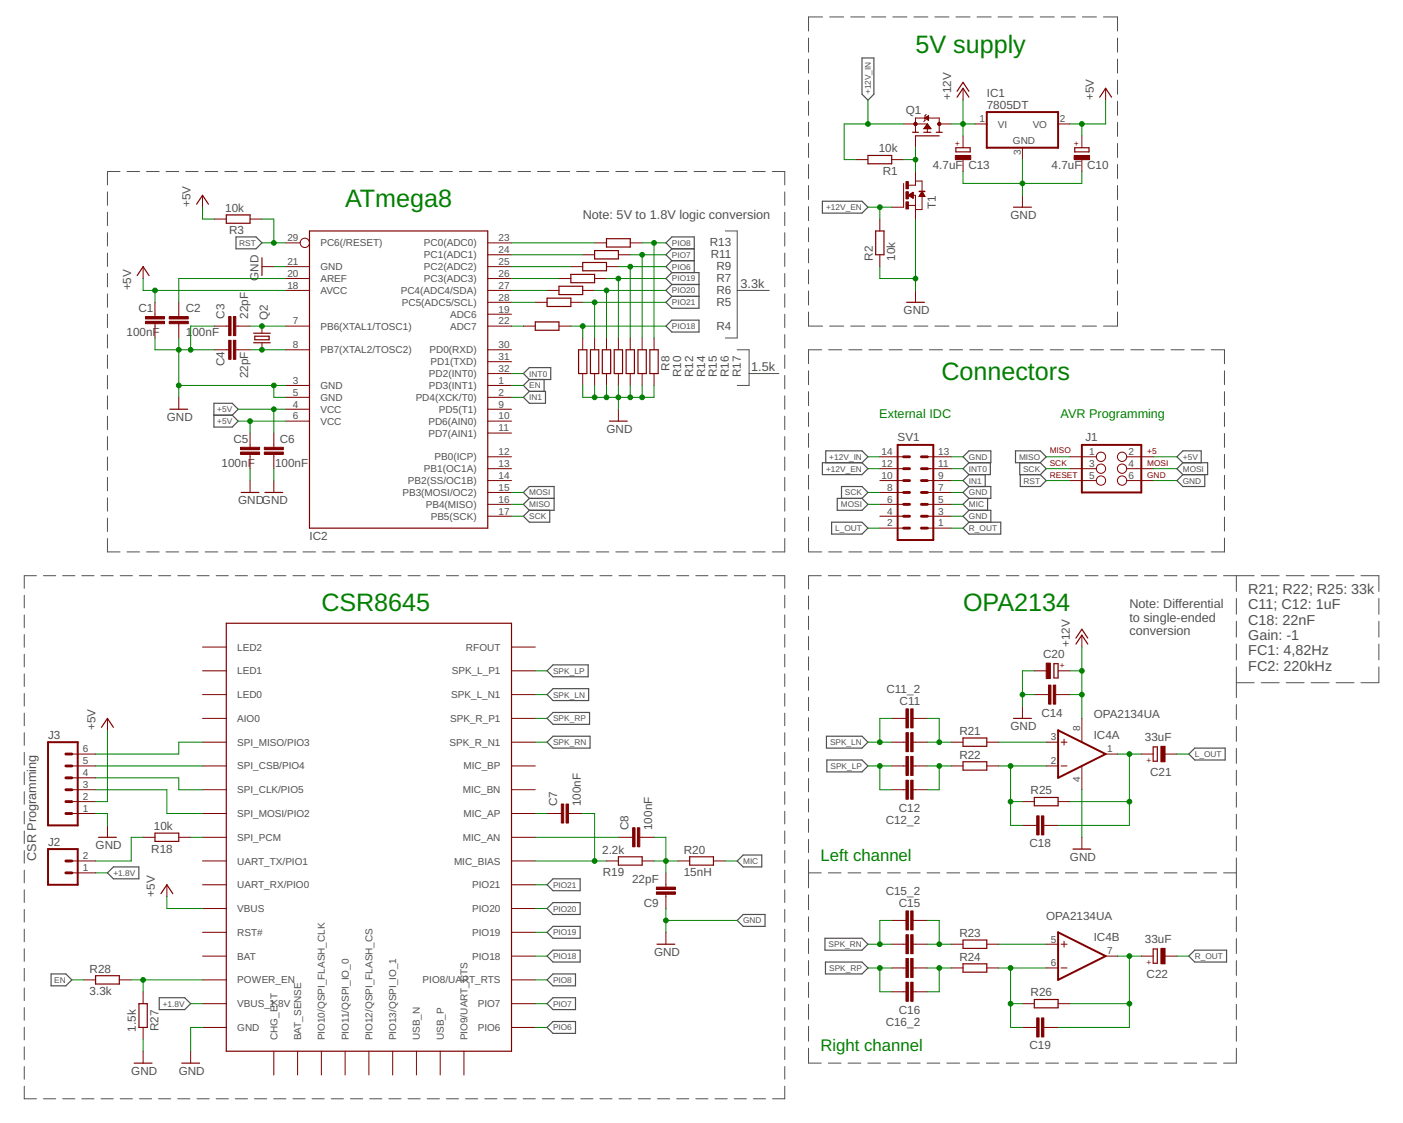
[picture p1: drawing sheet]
<svg xmlns="http://www.w3.org/2000/svg" width="300mm" height="240mm" viewBox="0 0 300 240" stroke-linecap="round" stroke-linejoin="round" font-family="sans-serif">
<g fill="none" stroke="#505050" stroke-width=".21">
<path d="M172.8 8.1v3M172.8 12.6v3M172.8 17.1v3M175.8 3.6h-3v3M177.3 3.6h3M181.8 3.6h3M186.3 3.6h3M190.8 3.6h3M195.3 3.6h3M199.8 3.6h3M204.3 3.6h3M208.8 3.6h3"/>
<path d="M213.3 3.6h3M217.8 3.6h3M222.3 3.6h3M226.8 3.6h3M231.3 3.6h3M235.8 3.6h3v3M238.8 8.1v3M238.8 12.6v3M238.8 17.1v3M25.7 36.6h-2.7v2.9M27.2 36.6h2.6M31.3 36.6h2.7"/>
<path d="M35.5 36.6h2.7M39.7 36.6h2.7M43.9 36.6h2.6M48 36.6h2.7M52.2 36.6h2.7M56.4 36.6h2.7M60.6 36.6h2.6M64.7 36.6h2.7M68.9 36.6h2.7M73.1 36.6h2.7M77.3 36.6h2.7M81.5 36.6h2.7"/>
<path d="M85.6 36.6h2.7M89.8 36.6h2.7M94 36.6h2.7M98.2 36.6h2.7M102.4 36.6h2.7M106.6 36.6h2.6M110.7 36.6h2.7M114.9 36.6h2.7M119.1 36.6h2.7M123.3 36.6h2.6M127.4 36.6h2.7M131.6 36.6h2.7"/>
<path d="M135.8 36.6h2.7M140 36.6h2.7M144.1 36.6h2.7M148.3 36.6h2.7M152.5 36.6h2.7M156.7 36.6h2.7M160.9 36.6h2.7M165.1 36.6h2.6v2.9M172.8 21.6v3M172.8 26.1v3M172.8 30.6v3M172.8 35.1v3"/>
<path d="M172.8 39.6v3M238.8 21.6v3M238.8 26.1v3M238.8 30.6v3M238.8 35.1v3M238.8 39.6v3M23 41v2.9M23 45.3v2.9M23 49.7v2.9M23 54.1v2.8M23 58.4v2.9M155 49.3h2.6v22.9h-2.6"/>
<path d="M167.7 41v2.9M167.7 45.3v2.9M167.7 49.7v2.9M167.7 54.1v2.8M167.7 58.4v2.9M172.8 44.1v3M172.8 48.6v3M172.8 53.1v3.1M172.8 57.6v3M238.8 44.1v3M238.8 48.6v3M238.8 53.1v3.1"/>
<path d="M238.8 57.6v3M23 62.8v2.8M23 67.1v2.9M23 71.5v2.8M23 75.8v2.9M157.6 62h6.8M157.6 74.7h2.5v7.6h-2.5M160.1 79.8h6.4M167.7 62.8v2.8M167.7 67.1v2.9M167.7 71.5v2.8M167.7 75.8v2.9"/>
<path d="M172.8 66.7v3h3M172.8 62.1v3.1M172.8 79.2v3M175.6 74.7h-2.8v3M177.1 74.7h2.8M177.3 69.7h3M181.4 74.7h2.8M181.8 69.7h3M185.7 74.7h2.8M186.3 69.7h3M190 74.7h2.8M190.8 69.7h3"/>
<path d="M194.3 74.7h2.8M195.3 69.7h3M198.6 74.7h2.8M199.8 69.7h3M202.9 74.7h2.8M204.3 69.7h3M207.2 74.7h2.8M208.8 69.7h3M211.5 74.7h2.9M213.3 69.7h3M215.9 74.7h2.8M217.8 69.7h3"/>
<path d="M220.2 74.7h2.7M222.3 69.7h3M224.5 74.7h2.8M226.8 69.7h3M228.8 74.7h2.8M231.3 69.7h3M233.1 74.7h2.8M237.4 74.7h2.8M238.8 62.1v3.1M238.8 66.7v3h-3M241.7 74.7h2.8M246 74.7h2.8"/>
<path d="M250.3 74.7h2.8M254.6 74.7h2.8M258.9 74.7h2.8v3M261.7 79.2v3M23 80.2v2.9M23 84.6v2.8M23 88.9v2.9M23 93.3v2.8M23 97.6v2.9M167.7 80.2v2.9M167.7 84.6v2.8M167.7 88.9v2.9"/>
<path d="M167.7 93.3v2.8M167.7 97.6v2.9M172.8 83.7v2.9M172.8 88.1v3M172.8 92.6v3M172.8 97.1v2.9M261.7 83.7v2.9M261.7 88.1v3M261.7 92.6v3M261.7 97.1v2.9M23 115v2.9h2.7M23 102v2.8"/>
<path d="M23 106.3v2.9M23 110.7v2.8M27.2 117.9h2.6M31.3 117.9h2.7M35.5 117.9h2.7M39.7 117.9h2.7M43.9 117.9h2.6M48 117.9h2.7M52.2 117.9h2.7M56.4 117.9h2.7M60.6 117.9h2.6M64.7 117.9h2.7"/>
<path d="M68.9 117.9h2.7M73.1 117.9h2.7M77.3 117.9h2.7M81.5 117.9h2.7M85.6 117.9h2.7M89.8 117.9h2.7M94 117.9h2.7M98.2 117.9h2.7M102.4 117.9h2.7M106.6 117.9h2.6M110.7 117.9h2.7M114.9 117.9h2.7"/>
<path d="M119.1 117.9h2.7M123.3 117.9h2.6M127.4 117.9h2.7M131.6 117.9h2.7M135.8 117.9h2.7M140 117.9h2.7M144.1 117.9h2.7M148.3 117.9h2.7M152.5 117.9h2.7M156.7 117.9h2.7M160.9 117.9h2.7M167.7 102v2.8"/>
<path d="M167.7 106.3v2.9M167.7 110.7v2.8M167.7 115v2.9h-2.6M172.8 101.5v3M172.8 106v3M172.8 110.5v2.9M172.8 114.9v3h2.8M177.1 117.9h2.8M181.4 117.9h2.8M185.7 117.9h2.8M190 117.9h2.8M194.3 117.9h2.8"/>
<path d="M198.6 117.9h2.8M202.9 117.9h2.8M207.2 117.9h2.8M211.5 117.9h2.9M215.9 117.9h2.8M220.2 117.9h2.7M224.5 117.9h2.8M228.8 117.9h2.8M233.1 117.9h2.8M237.4 117.9h2.8M241.7 117.9h2.8M246 117.9h2.8"/>
<path d="M250.3 117.9h2.8M254.6 117.9h2.8M261.7 114.9v3h-2.8M261.7 101.5v3M261.7 106v3M261.7 110.5v2.9M5.2 127.2v2.7M5.2 131.4v2.7M5.2 135.6v2.7M5.2 139.8v2.7M7.8 123h-2.6v2.7M9.3 123h2.6"/>
<path d="M13.4 123h2.6M17.5 123h2.6M21.6 123h2.6M25.7 123h2.6M29.8 123h2.6M33.9 123h2.6M38 123h2.6M42.1 123h2.6M46.2 123h2.6M50.3 123h2.6M54.4 123h2.6M58.5 123h2.6"/>
<path d="M62.6 123h2.6M66.7 123h2.6M70.8 123h2.6M74.9 123h2.6M79 123h2.6M83.1 123h2.6M87.2 123h2.6M91.3 123h2.6M95.4 123h2.6M99.5 123h2.6M103.6 123h2.6M107.7 123h2.6"/>
<path d="M111.8 123h2.6M115.9 123h2.6M120 123h2.6M124.1 123h2.6M128.2 123h2.6M132.3 123h2.6M136.4 123h2.6M140.5 123h2.6M144.6 123h2.6M148.7 123h2.6M152.8 123h2.6M156.9 123h2.6"/>
<path d="M161 123h2.6M165.1 123h2.6v2.7M167.7 127.2v2.7M167.7 131.4v2.7M167.7 135.6v2.7M167.7 139.8v2.7M172.8 127.3v2.9M172.8 131.6v2.9M172.8 136v2.8M175.5 123h-2.7v2.8M177 123h2.7M181.3 123h2.7"/>
<path d="M185.5 123h2.7M189.7 123h2.7M193.9 123h2.8M198.1 123h2.8M202.4 123h2.7M206.6 123h2.7M210.8 123h2.8M215.1 123h2.7M219.3 123h2.7M223.5 123h2.7M227.7 123h2.7M231.9 123h2.8"/>
<path d="M236.2 123h2.7M240.4 123h2.7M244.6 123h2.7M248.8 123h2.8M253.1 123h2.7M257.3 123h2.7M261.5 123h6.6M264.2 123v3.3M264.2 127.8v3.4M264.2 132.7v3.4M264.2 137.6v3.4M269.6 123h3.8"/>
<path d="M274.9 123h3.8M280.2 123h3.9M285.6 123h3.8M290.9 123h3.8v3.3M294.7 127.8v3.4M294.7 132.7v3.4M294.7 137.6v3.4M5.2 144v2.6M5.2 148.1v2.7M5.2 152.3v2.7M5.2 156.5v2.7M167.7 144v2.6"/>
<path d="M167.7 148.1v2.7M167.7 152.3v2.7M167.7 156.5v2.7M172.8 140.3v2.9M172.8 144.6v2.9M172.8 149v2.8M172.8 153.3v2.8M172.8 157.6v2.9M264.2 142.5v6.5M264.2 150.5v3.2M264.2 155.2v3.2M264.2 159.9v3.2"/>
<path d="M264.2 145.8h3.9M269.6 145.8h3.8M274.9 145.8h3.8M280.2 145.8h3.9M285.6 145.8h3.8M294.7 142.5v3.3h-3.8M5.2 160.7v2.7M5.2 164.9v2.7M5.2 169.1v2.7M5.2 173.3v2.7M5.2 177.5v2.7M167.7 160.7v2.7"/>
<path d="M167.7 164.9v2.7M167.7 169.1v2.7M167.7 173.3v2.7M167.7 177.5v2.7M172.8 162v2.8M172.8 166.3v2.8M172.8 170.6v2.9M172.8 175v2.8M172.8 179.3v2.8M264.2 164.5v3.2M264.2 169.2v3.2M264.2 173.9v3.2"/>
<path d="M264.2 178.6v3.2M5.2 181.7v2.7M5.2 185.9v2.7M5.2 190.1v2.7M5.2 194.3v2.7M5.2 198.5v2.7M167.7 181.7v2.7M167.7 185.9v2.7M167.7 190.1v2.7M167.7 194.3v2.7M167.7 198.5v2.7M172.8 183.6v6.1"/>
<path d="M172.8 191.2v3.1M172.8 195.8v3.2M172.8 186.5h2.7M177 186.5h2.7M181.3 186.5h2.7M185.5 186.5h2.7M189.7 186.5h2.7M193.9 186.5h2.8M198.1 186.5h2.8M202.4 186.5h2.7M206.6 186.5h2.7M210.8 186.5h2.8"/>
<path d="M215.1 186.5h2.7M219.3 186.5h2.7M223.5 186.5h2.7M227.7 186.5h2.7M231.9 186.5h2.8M236.2 186.5h2.7M240.4 186.5h2.7M244.6 186.5h2.7M248.8 186.5h2.8M253.1 186.5h2.7M257.3 186.5h2.7M261.5 186.5h2.7"/>
<path d="M264.2 183.3v6.4M264.2 191.2v3.1M264.2 195.8v3.2M5.2 202.7v2.7M5.2 206.9v2.6M5.2 211.1v2.6M5.2 215.2v2.7M5.2 219.4v2.7M167.7 202.7v2.7M167.7 206.9v2.6M167.7 211.1v2.6M167.7 215.2v2.7"/>
<path d="M167.7 219.4v2.7M172.8 200.5v3.2M172.8 205.2v3.2M172.8 209.9v3.2M172.8 214.5v3.2M172.8 219.2v3.2M264.2 200.5v3.2M264.2 205.2v3.2M264.2 209.9v3.2M264.2 214.5v3.2M264.2 219.2v3.2M5.2 232v2.7h2.6"/>
<path d="M5.2 223.6v2.7M5.2 227.8v2.7M9.3 234.7h2.6M13.4 234.7h2.6M17.5 234.7h2.6M21.6 234.7h2.6M25.7 234.7h2.6M29.8 234.7h2.6M33.9 234.7h2.6M38 234.7h2.6M42.1 234.7h2.6M46.2 234.7h2.6"/>
<path d="M50.3 234.7h2.6M54.4 234.7h2.6M58.5 234.7h2.6M62.6 234.7h2.6M66.7 234.7h2.6M70.8 234.7h2.6M74.9 234.7h2.6M79 234.7h2.6M83.1 234.7h2.6M87.2 234.7h2.6M91.3 234.7h2.6M95.4 234.7h2.6"/>
<path d="M99.5 234.7h2.6M103.6 234.7h2.6M107.7 234.7h2.6M111.8 234.7h2.6M115.9 234.7h2.6M120 234.7h2.6M124.1 234.7h2.6M128.2 234.7h2.6M132.3 234.7h2.6M136.4 234.7h2.6M140.5 234.7h2.6M144.6 234.7h2.6"/>
<path d="M148.7 234.7h2.6M152.8 234.7h2.6M156.9 234.7h2.6M161 234.7h2.6M167.7 223.6v2.7M167.7 227.8v2.7M167.7 232v2.7h-2.6M172.8 223.9v3.2h2.7M177 227.1h2.7M181.3 227.1h2.7M185.5 227.1h2.7M189.7 227.1h2.7"/>
<path d="M193.9 227.1h2.8M198.1 227.1h2.8M202.4 227.1h2.7M206.6 227.1h2.7M210.8 227.1h2.8M215.1 227.1h2.7M219.3 227.1h2.7M223.5 227.1h2.7M227.7 227.1h2.7M231.9 227.1h2.8M236.2 227.1h2.7M240.4 227.1h2.7"/>
<path d="M244.6 227.1h2.7M248.8 227.1h2.8M253.1 227.1h2.7M257.3 227.1h2.7M264.2 223.9v3.2h-2.7"/>
</g>
<g fill="none" stroke="#505050" stroke-width=".25">
<path d="M184.2 12.4h2.6v7.7l-1.3 1.3-1.3-1.3zM50.4 50.6h4.3l1.3 1.3-1.3 1.2h-4.3zM143.6 53.1h4.8M143.6 53.1l-1.3-1.2 1.3-1.3h4.8v7.6M143.6 58.2h5.8v7.6h-5.8l-1.3-1.2 1.3-1.3M143.6 58.2l-1.3 1.3 1.3 1.3M143.6 53.1l-1.3 1.3 1.3 1.3M143.6 55.7h4.8M143.6 55.7l-1.3 1.3 1.3 1.2M175.8 43h8.4l1.3 1.3-1.3 1.2h-8.4zM111.9 79.8l1.2-1.3h4.6v2.6h-4.6zM142.3 69.7l1.3-1.3h5.8v2.5h-5.8z"/>
<path d="M143.6 63.3h5.8M143.6 60.8l-1.3 1.2 1.3 1.3M143.6 60.8h5.8M45.7 86.1h3.9l1.3 1.3-1.3 1.3 1.3 1.3-1.3 1.2h-3.9zM45.7 88.7h3.9M111.9 84.9l1.2-1.3h3.5v2.5h-3.5zM113.1 81.1l-1.2 1.2 1.2 1.3M116.3 81.1v2.5M175.8 98.8h8.4l1.3 1.3-1.3 1.3h-8.4zM176.5 98.8v-2.5h7.7l1.3 1.3-1.3 1.2M205.8 97.6l1.3-1.3h4.7v2.5h-4.7zM207.1 98.8l-1.3 1.3 1.3 1.3"/>
<path d="M211.7 98.8v2.6h-4.6M217 96.3h5.3l1.3 1.3-1.3 1.2h-5.3zM218 98.8v2.6h4.3M222.3 98.8l1.3 1.3-1.3 1.3M252.8 98.8h5.3v2.6h-5.3M252.8 98.8l-1.3-1.2 1.3-1.3h3.9v2.5M252.8 98.8l-1.3 1.3 1.3 1.3M113.1 106.5l-1.2-1.3 1.2-1.3h5.3v5.1h-5.3M113.1 106.5h5.3M113.1 109l-1.2 1.3 1.2 1.2h4.4v-2.5M113.1 106.5l-1.2 1.2 1.2 1.3M177.7 111.5h6.5l1.3 1.3-1.3 1.3h-6.5z"/>
<path d="M178.9 106.5h5.3l1.3 1.2-1.3 1.3h-5.3zM179.9 106.5v-2.6h4.3l1.3 1.3-1.3 1.3M207.1 103.9h4.7v2.6h-4.7M207.1 109h4.7v2.5M207.1 103.9l-1.3 1.3 1.3 1.3M207.1 109l-1.3 1.3 1.3 1.2M207.1 111.5h6.8v2.6h-6.8l-1.3-1.3zM207.1 106.5l-1.3 1.2 1.3 1.3M207.1 101.4l-1.3 1.3 1.3 1.2M210.6 101.4v2.5M211.1 106.5v2.5M218.1 101.4v2.5h4.2l1.3-1.2-1.3-1.3"/>
<path d="M252.8 101.4l-1.3 1.3 1.3 1.2h4.7v-2.5M116.9 143.3l1.3-1.3h7.5v2.6h-7.5zM116.9 148.4l1.3-1.3h7.6v2.5h-7.6zM116.9 158.5l1.3-1.2h7.9v2.5h-7.9zM116.9 153.5l1.3-1.3h7.8v2.5h-7.8zM176.6 157.3h7.6l1.3 1.2-1.3 1.3h-7.6zM176.7 162.3h7.5l1.3 1.3-1.3 1.3h-7.5zM254.1 161.1l1.3-1.3h6.5v2.5h-6.5zM23 186.5l1.2-1.3h5.5v2.5h-5.5zM116.9 194.1l1.3-1.3h5.8v2.5h-5.8zM118.2 197.9h5.8v2.5h-5.8l-1.3-1.2zM118.2 187.7h5.8v2.6h-5.8l-1.3-1.3z"/>
<path d="M157.6 196.6l1.2-1.3h4.7v2.6h-4.7zM157.6 183.9l1.2-1.3h4v2.6h-4zM10.9 208h3.2l1.2 1.3-1.2 1.3h-3.2zM34 213.1h5.5l1.2 1.3-1.2 1.3h-5.5zM116.9 204.2l1.3-1.2h5.8v2.5h-5.8zM116.9 214.4l1.3-1.3h4.8v2.6h-4.8zM116.9 219.5l1.3-1.3h4.8v2.5h-4.8zM118.2 208h4.8v2.6h-4.8l-1.3-1.3zM176.3 200.4h7.9l1.3 1.3-1.3 1.3h-7.9zM176.4 205.5h7.8l1.3 1.3-1.3 1.2h-7.8zM254.1 204.2l1.3-1.2h6.7v2.5h-6.7z"/>
</g>
<g fill="none" stroke="#800000" stroke-width=".25">
<path d="M204.6 19.5l1.2-1.9 1.3 1.9M185.5 33.2h5.1v1.8h-5.1zM195 28.3h1.3M195.7 29h5M197.4 28.3h1.6M200.1 28.3h1.3M204.3 31.6h3v.8h-3zM204.6 20.8l1.2-1.9 1.3 1.9M229.7 31.6h3v.8h-3zM235 20.8l1.3-1.9 1.3 1.9M29.3 58.9l1.3-1.9 1.3 1.9M42 43.6l1.3-1.9 1.3 1.9"/>
<path d="M48.4 45.9h5v1.8h-5zM56 55.1v3.8M66.1 49.3h38.1v63.5h-38.1zM122 58.6h5.1v1.8h-5.1zM124.5 56.1h5.1v1.7h-5.1zM127.1 53.5h5.1v1.8h-5.1zM129.6 51h5.1v1.8h-5.1zM187.2 49.3h1.7v5.1h-1.7zM216.6 44.3h3.8M54.2 71.2h3.6M54.2 73.2h3.6M54.5 71.8h3v.8h-3z"/>
<path d="M114.4 68.8h5.1v1.7h-5.1zM116.9 63.7h5.1v1.8h-5.1zM119.5 61.2h5v1.7h-5zM123.7 74.7h1.7v5.1h-1.7zM126.2 74.7h1.8v5.1h-1.8zM128.7 74.7h1.8v5.1h-1.8zM131.3 74.7h1.8v5.1h-1.8zM133.8 74.7h1.8v5.1h-1.8zM136.4 74.7h1.7v5.1h-1.7zM138.9 74.7h1.8v5.1h-1.8zM193.8 64.6h3.8M36.3 87.4h3.8"/>
<path d="M130.3 90h3.8M51.5 105.2h3.9M56.6 105.2h3.8M48.4 133.1h60.9v91.5h-60.9zM230 137.6l1.2-1.9 1.3 1.9M230 136.3l1.2-1.9 1.3 1.9M21.7 155.4l1.3-1.9 1.2 1.9M205.8 157.6h5.1v1.8h-5.1zM216.6 153.5h3.8M225.3 141.8h.8v3h-.8zM246.5 159.6h.9v3h-.9zM21.1 178.9h3.8"/>
<path d="M33.1 178h5.1v1.7h-5.1zM205.8 162.7h5.1v1.8h-5.1zM221.1 170.3h5v1.8h-5zM34.4 190.9l1.3-1.9 1.2 1.9M132.2 183h5v1.8h-5zM147.4 183h5.1v1.8h-5.1zM229.3 181.4h3.8M20.4 208.4h5.1v1.8h-5.1zM29.7 214.4h1.8v5.1h-1.8zM140.4 201.7h3.8M205.8 200.8h5.1v1.8h-5.1zM205.8 205.9h5.1v1.8h-5.1z"/>
<path d="M221.1 213.5h5v1.8h-5zM246.5 202.7h.9v3.1h-.9zM28.7 227.1h3.8M38.8 227.1h3.9"/>
</g>
<g fill="none" stroke="#800000" stroke-width=".21">
<path d="M205.8 18.9v2.5M236.3 18.9v2.5M183 34.1h2.5M190.6 34.1h2.5M193.1 26.5h5.1M193.1 39.2v5.1h-2.5M195.7 28.3v-3.1h5v3.1M195.7 29v2.6M195.7 36.6v3h-1.6M195.7 38.7h1.4v2.3M197.4 27.5h1.5M197.5 27.4h1.4"/>
<path d="M197.6 27.2h1.2M197.7 25.2h.8M197.7 27.1h1M197.8 27h.8M197.8 25.3h.7M197.9 25.1h.6M197.9 26.9h.6M198 24.4l-.3 .3v1l-.3 .3M198 26.8h.4M198 25.4h.5M198.1 25h.4M198.1 26.6h.2"/>
<path d="M198.2 26.5v1.8M198.2 25.5h.3M198.2 26.5l.8 1h-1.6zM198.3 24.8h.2M198.4 25.7h.1M198.5 24.7l-.8 .5 .8 .5M198.5 24.7v1M198.5 24.7h.1M200.7 26.5h2.6M205.8 29v2.6M205.8 34.1v2.5M208.4 26.5h2.5"/>
<path d="M218.5 31.6v2.5M226.1 26.5h2.6M231.2 29v2.6M231.2 34.1v2.5M30.6 57v2.5M43.3 41.7v2.6M45.8 46.8h2.6M53.4 46.8h2.6M56 57h2.5M61.1 57h5M61.1 59.5h5M61.1 51.9h3.1"/>
<path d="M104.2 57h5.1M104.2 59.5h5.1M104.2 54.4h5.1M104.2 51.9h5.1M119.5 59.5h2.5M122 57h2.5M124.5 54.4h2.6M127.1 59.5h2.5M127.1 51.9h2.5M129.6 57h2.6M132.2 54.4h2.5M134.7 51.9h2.5"/>
<path d="M188 46.8v2.5M188 54.4v2.6M194.1 43.9h1.6M194.1 41.7l1.1-.6v1.3zM194.2 41.7h1.5v5.1M194.2 41.7h1M194.3 41.8h.9M194.3 41.6h.9M194.4 41.9h.8M194.4 41.5h.8M194.5 42h.7M194.5 41.5h.7"/>
<path d="M194.6 42h.6M194.6 41.4h.6M194.7 42.1h.5M194.8 41.3h.4M194.9 42.2h.3M194.9 41.3h.3M195 42.2h.2M195 41.2h.2M195.1 42.3h.1M195.1 41.1h.1M196.4 42h1.3M196.5 41.9h1.1"/>
<path d="M196.5 41.8h1.1M196.6 41.7h.9M196.7 41.6h.8M196.7 41.5h.7M196.8 41.4h.5M196.8 41.3h.5M196.9 41.3h.4M196.9 41.2h.3M197 41.1h.2M197 41h.1M197.1 42v2.8h-1.4M197.1 41l.6 1h-1.3z"/>
<path d="M218.5 41.7v2.6M33.1 64.6v3M33.1 69.2v3M38.2 64.6v3M38.2 69.2v3M45.8 74.7h3.1M45.8 69.7h3.1M50.4 74.7h3M50.4 69.7h3M56 69.7v1.5M56 73.2v1.5M61.1 74.7h5"/>
<path d="M61.1 69.7h5M61.1 62h5M104.2 74.7h5.1M104.2 69.7h5.1M104.2 62h5.1M104.2 79.8h5.1M104.2 77.3h5.1M104.2 67.1h5.1M104.2 64.6h5.1M111.9 69.7h2.5M114.4 64.6h2.5M116.9 62h2.6"/>
<path d="M119.5 69.7h2.5M122 64.6h2.5M124.5 62h2.6M124.5 72.2v2.5M124.5 79.8v2.5M127.1 72.2v2.5M127.1 79.8v2.5M129.6 72.2v2.5M129.6 79.8v2.5M132.2 72.2v2.5M132.2 79.8v2.5M134.7 72.2v2.5"/>
<path d="M134.7 79.8v2.5M137.2 72.2v2.5M137.2 79.8v2.5M139.8 72.2v2.5M139.8 79.8v2.5M195.7 62v2.6M38.2 84.9v2.5M53.4 92.5v3M53.4 97.1v3M58.5 92.5v3M58.5 97.1v3M61.1 82.3h5"/>
<path d="M61.1 84.9h5M61.1 87.4h5M61.1 90h5M104.2 82.3h5.1M104.2 84.9h5.1M104.2 87.4h5.1M104.2 90h5.1M104.2 97.6h5.1M104.2 92.5h5.1M132.2 87.4v2.6M188 97.6h5.1M198.2 97.6h5.1"/>
<path d="M228.7 97.6h5.6M240.8 97.6h5.7M53.4 102.7v2.5M58.5 102.7v2.5M104.2 110.3h5.1M104.2 107.7h5.1M104.2 105.2h5.1M104.2 102.7h5.1M104.2 100.1h5.1M188 110.3h5.1M188 107.7h5.1M188 105.2h5.1"/>
<path d="M188 102.7h5.1M188 100.1h5.1M188 112.8h5.1M198.2 110.3h5.1M198.2 107.7h5.1M198.2 105.2h5.1M198.2 102.7h5.1M198.2 100.1h5.1M198.2 112.8h5.1M228.7 102.7h5.6M228.7 100.1h5.6M240.8 102.7h5.7"/>
<path d="M240.8 100.1h5.7M43.3 138.2h5.1M109.3 138.2h5.1M231.2 135.7v2.5M23 153.5v2.5M43.3 143.3h5.1M43.3 148.4h5.1M43.3 153.5h5.1M43.3 158.5h5.1M109.3 143.3h5.1M109.3 148.4h5.1M109.3 153.5h5.1"/>
<path d="M109.3 158.5h5.1M190.6 153.5h3M190.6 158.5h3M195.2 153.5h3M195.2 158.5h3M203.3 158.5h2.5M210.9 158.5h2.5M218.5 150.9v2.6M221.1 143.3h2.5M221.1 148.4h3M223.6 158.5h2.5M225.6 148.4h3.1"/>
<path d="M226.1 143.3h2.6M226.8 158.5h1.2M227.4 157.9v1.3M231.2 153.5v5M15.3 163.6h5.1M15.3 168.7h5.1M15.3 173.8h5.1M15.3 171.2h5.1M15.3 166.2h5.1M15.3 161.1h5.1M23 176.3v2.6M30.6 178.9h2.5"/>
<path d="M38.2 178.9h2.5M43.3 163.6h5.1M43.3 168.7h5.1M43.3 173.8h5.1M43.3 178.9h5.1M109.3 163.6h5.1M109.3 168.7h5.1M109.3 173.8h5.1M109.3 178.9h5.1M116.9 173.8h3.1M121.5 173.8h3M132.2 178.9h3"/>
<path d="M136.7 178.9h3.1M190.6 163.6h3M190.6 168.7h3M195.2 163.6h3M195.2 168.7h3M203.3 163.6h2.5M210.9 163.6h2.5M218.5 171.2h2.6M218.5 176.3h3.1M223.1 176.3h3M223.6 163.6h2.5M226.1 171.2h2.6"/>
<path d="M226.8 163.6h1.2M231.2 163.6v5.1M231.2 178.9v2.5M236.3 161.1h2.5M243.9 161.1h2.6M249 161.1h2.5M15.3 183.9h5.1M15.3 186.5h5.1M35.7 189v2.5M43.3 183.9h5.1M43.3 189h5.1M43.3 194.1h5.1"/>
<path d="M43.3 199.2h5.1M109.3 183.9h5.1M109.3 189h5.1M109.3 194.1h5.1M109.3 199.2h5.1M129.6 183.9h2.6M137.2 183.9h2.6M142.3 186.5v3M142.3 191v3.1M142.3 199.2v2.5M144.9 183.9h2.5M152.5 183.9h2.5"/>
<path d="M190.6 196.6h3M195.2 196.6h3M17.9 209.3h2.5M25.5 209.3h2.5M30.6 211.9v2.5M30.6 219.5v2.5M43.3 204.2h5.1M43.3 209.3h5.1M43.3 214.4h5.1M43.3 219.5h5.1M109.3 204.2h5.1M109.3 209.3h5.1"/>
<path d="M109.3 214.4h5.1M109.3 219.5h5.1M190.6 201.7h3M190.6 206.8h3M190.6 211.9h3M195.2 201.7h3M195.2 206.8h3M195.2 211.9h3M203.3 201.7h2.5M203.3 206.8h2.5M210.9 201.7h2.5M210.9 206.8h2.5"/>
<path d="M218.5 214.4h2.6M218.5 219.5h3.1M223.1 219.5h3M223.6 201.7h2.5M223.6 206.8h2.5M226.1 214.4h2.6M226.8 201.7h1.2M226.8 206.8h1.2M227.4 201.1v1.2M236.3 204.2h2.5M243.9 204.2h2.6M249 204.2h2.5"/>
<path d="M30.6 224.6v2.5M40.7 224.6v2.5M58.5 224.6v5M63.6 224.6v5M68.7 224.6v5M73.8 224.6v5M78.8 224.6v5M83.9 224.6v5M89 224.6v5M94.1 224.6v5M99.2 224.6v5"/>
<circle cx="65.2" cy="51.9" r=".99"/>
<circle cx="235.3" cy="97.6" r=".99"/>
<circle cx="239.8" cy="97.6" r=".99"/>
<circle cx="235.3" cy="102.7" r=".99"/>
<circle cx="235.3" cy="100.1" r=".99"/>
<circle cx="239.8" cy="102.7" r=".99"/>
<circle cx="239.8" cy="100.1" r=".99"/>
</g>
<g fill="#800000" stroke="#800000" stroke-width=".21">
<path d="M56.5 96.6h4.1v.5h-4.1z"/>
<path d="M56.5 95.5h4.1v.6h-4.1z"/>
<path d="M51.4 96.6h4.1v.5h-4.1z"/>
<path d="M51.4 95.5h4.1v.6h-4.1z"/>
<path d="M36.2 68.6h4v.6h-4z"/>
<path d="M36.2 67.6h4v.5h-4z"/>
<path d="M31.1 68.6h4.1v.6h-4.1z"/>
<path d="M31.1 67.6h4.1v.5h-4.1z"/>
<path d="M49.9 67.6h.5v4.1h-.5z"/>
<path d="M48.9 67.6h.5v4.1h-.5z"/>
<path d="M49.9 72.7h.5v4.1h-.5z"/>
<path d="M48.9 72.7h.5v4.1h-.5z"/>
<path d="M193.6 38.8h.5v1.5h-.5z"/>
<path d="M193.6 41h.5v1.5h-.5z"/>
<path d="M193.6 43.1h.5v1.5h-.5z"/>
<path d="M196.4 40.8h1.3v.2h-1.3z"/>
<path d="M248.1 159.4h.9v3.3h-.9z"/>
<path d="M248.1 202.6h.9v3.3h-.9z"/>
<path d="M194.6 156.5h.6v4.1h-.6z"/>
<path d="M193.6 156.5h.5v4.1h-.5z"/>
<path d="M194.6 161.6h.6v4.1h-.6z"/>
<path d="M193.6 161.6h.5v4.1h-.5z"/>
<path d="M194.6 199.7h.6v4h-.6z"/>
<path d="M193.6 199.7h.5v4h-.5z"/>
<path d="M194.6 204.7h.6v4.1h-.6z"/>
<path d="M193.6 204.7h.5v4.1h-.5z"/>
<path d="M222.6 174.3h.5v4.1h-.5z"/>
<path d="M221.6 174.3h.5v4.1h-.5z"/>
<path d="M222.6 217.4h.5v4.1h-.5z"/>
<path d="M221.6 217.4h.5v4.1h-.5z"/>
<path d="M223.6 141.6h.9v3.3h-.9z"/>
<path d="M136.2 176.8h.5v4.1h-.5z"/>
<path d="M135.2 176.8h.5v4.1h-.5z"/>
<path d="M121 171.7h.5v4.1h-.5z"/>
<path d="M120 171.7h.5v4.1h-.5z"/>
<path d="M140.3 189.5h4.1v.5h-4.1z"/>
<path d="M140.3 190.5h4.1v.5h-4.1z"/>
<path d="M194.6 166.7h.6v4h-.6z"/>
<path d="M193.6 166.7h.5v4h-.5z"/>
<path d="M194.6 151.4h.6v4.1h-.6z"/>
<path d="M193.6 151.4h.5v4.1h-.5z"/>
<path d="M194.6 194.6h.6v4h-.6z"/>
<path d="M193.6 194.6h.5v4h-.5z"/>
<path d="M194.6 209.8h.6v4.1h-.6z"/>
<path d="M193.6 209.8h.5v4.1h-.5z"/>
<path d="M229.6 33.2h3.3v.9h-3.3z"/>
<path d="M204.2 33.2h3.3v.9h-3.3z"/>
<path d="M225.1 146.3h.5v4.1h-.5z"/>
<path d="M224.1 146.3h.5v4.1h-.5z"/>
</g>
<path d="M210.9 23.9h15.2v7.7h-15.2zM191.9 95h7.6v20.4h-7.6zM231.2 95h12.7v10.2h-12.7zM10.3 158.5h6.3v17.8h-6.3zM226.1 156l10.2 5.1-10.2 5.1zM10.3 181.4h6.3v7.6h-6.3zM226.1 199.2l10.2 5-10.2 5.1z" fill="none" stroke="#800000" stroke-width=".42"/>
<g fill="none" stroke="#800000" stroke-width=".61">
<path d="M193.1 97.6h1.3M196.9 97.6h1.3M193.1 102.7h1.3M193.1 105.2h1.3M193.1 107.7h1.3M193.1 110.3h1.3M193.1 112.8h1.3M193.1 100.1h1.3M196.9 102.7h1.3M196.9 105.2h1.3M196.9 107.7h1.3M196.9 110.3h1.3"/>
<path d="M196.9 112.8h1.3M196.9 100.1h1.3M14.1 168.7h1.2M14.1 171.2h1.2M14.1 173.8h1.2M14.1 163.6h1.2M14.1 166.2h1.2M14.1 161.1h1.2M14.1 183.9h1.2M14.1 186.5h1.2"/>
</g>
<g fill="#800000" stroke="#800000" stroke-width=".21">
<circle cx="195.7" cy="26.5" r=".36"/>
<circle cx="200.7" cy="26.5" r=".36"/>
</g>
<g fill="none" stroke="#008000" stroke-width=".21">
<path d="M185.5 21.4v5.1M193.1 26.5h-12.7v7.6h2.6M193.1 34.1h2.6M195.7 31.6v5M203.3 26.5h5.1M205.8 36.6v2.6h25.4v-2.6M205.8 21.4v7.6M218.5 34.1v7.6M231.2 26.5v2.5M236.3 21.4v5.1h-7.6M30.6 59.5v2.5h30.5M43.3 44.3v2.5h2.5"/>
<path d="M56 51.9h5.1M56 46.8h2.5v5.1M58.5 57h2.6M61.1 59.5h-22.9v5.1M109.3 51.9h17.8M109.3 57h12.7M109.3 59.5h10.2M109.3 54.4h15.2M129.6 59.5h12.7M132.2 57h10.1M132.2 59.5v12.7M134.7 57v15.2"/>
<path d="M134.7 54.4h7.6M137.2 51.9h5.1M137.2 54.4v17.8M139.8 51.9v20.3M185.5 44.3h5.1M188 44.3v2.5M188 57v2.5h7.7M195.7 46.8v15.2M33.1 62v2.6M33.1 72.2v2.5h12.7M38.2 72.2v12.7M45.8 69.7h-5.1v5"/>
<path d="M53.4 69.7h7.7M53.4 74.7h7.7M109.3 69.7h2.6M109.3 62h7.6M109.3 64.6h5.1M109.3 79.8h2.6M122 69.7h20.3M124.5 69.7v2.5M124.5 64.6h17.8M127.1 64.6v7.6M127.1 62h15.2M129.6 62v10.2"/>
<path d="M38.2 82.3h22.9M50.9 90h10.2M50.9 87.4h10.2M53.4 90v2.5M58.5 82.3v2.6h2.6M58.5 87.4v5.1M109.3 84.9h2.6M109.3 82.3h2.6M124.5 82.3v2.6h15.3v-2.6M127.1 82.3v2.6M129.6 82.3v2.6M132.2 82.3v5.1"/>
<path d="M134.7 82.3v2.6M137.2 82.3v2.6M185.5 97.6h2.5M203.3 97.6h2.5M223.6 97.6h5.1M246.5 97.6h5M53.4 100.1v2.6M58.5 100.1v2.6M109.3 105.2h2.6M109.3 110.3h2.6M109.3 107.7h2.6M185.5 105.2h2.5"/>
<path d="M185.5 107.7h2.5M185.5 100.1h2.5M185.5 112.8h2.5M203.3 102.7h2.5M203.3 105.2h2.5M203.3 110.3h2.5M203.3 107.7h2.5M203.3 100.1h2.5M203.3 112.8h2.5M223.6 102.7h5.1M223.6 100.1h5.1M246.5 102.7h5"/>
<path d="M246.5 100.1h5M231.2 138.2v15.3M23 156v15.2h-2.6M43.3 158.5h-5.1v2.6h-17.8M114.4 143.3h2.5M114.4 148.4h2.5M114.4 158.5h2.5M114.4 153.5h2.5M185.5 158.5h5.1M190.6 153.5h-2.6v5M198.2 158.5h5.1M198.2 153.5h2.5v5"/>
<path d="M213.4 158.5h10.2M218.5 148.4h2.6M221.1 143.3h-2.6v7.6M228.7 143.3h2.5M228.7 148.4h2.5M20.4 166.2h17.8v2.5h5.1M20.4 173.8h2.6v2.5M20.4 168.7h15.3v5.1h7.6M20.4 163.6h22.9M30.6 178.9h-2.6v5h-7.6M40.7 178.9h2.6M114.4 173.8h2.5"/>
<path d="M114.4 178.9h17.8M124.5 173.8h2.6v10.1M139.8 178.9h2.5v7.6M185.5 163.6h5.1M188 163.6v5.1h2.6M198.2 163.6h5.1M200.7 163.6v5.1h-2.5M213.4 163.6h10.2M216 171.2h2.5M216 163.6v12.7h2.5M228.7 171.2h12.7M231.2 168.7v10.2"/>
<path d="M238.8 161.1h5.1M241.4 161.1v15.2h-15.3M251.5 161.1h2.6M20.4 186.5h2.6M35.7 191.5v2.6h7.6M114.4 194.1h2.5M114.4 183.9h15.2M114.4 189h2.5M114.4 199.2h2.5M139.8 183.9h5.1M142.3 194.1v5.1M142.3 196.6h15.3"/>
<path d="M155 183.9h2.6M190.6 196.6h-2.6v5.1M198.2 196.6h2.5v5.1M15.3 209.3h2.6M28 209.3h15.3M30.6 209.3v2.6M40.7 214.4h2.6M43.3 219.5h-2.6v5.1M114.4 219.5h2.5M114.4 214.4h2.5M114.4 204.2h2.5M114.4 209.3h2.5"/>
<path d="M185.5 206.8h5.1M185.5 201.7h5.1M188 206.8v5.1h2.6M198.2 206.8h5.1M198.2 201.7h5.1M200.7 206.8v5.1h-2.5M213.4 206.8h10.2M213.4 201.7h10.2M216 206.8v12.7h2.5M216 214.4h2.5M228.7 214.4h12.7M238.8 204.2h5.1"/>
<path d="M241.4 204.2v15.3h-15.3M251.5 204.2h2.6M30.6 222v2.6"/>
</g>
<g fill="#008000" stroke="#008000" stroke-width=".21">
<circle cx="58.5" cy="51.9" r=".51"/>
<circle cx="38.2" cy="74.7" r=".51"/>
<circle cx="40.7" cy="74.7" r=".51"/>
<circle cx="58.5" cy="82.3" r=".51"/>
<circle cx="38.2" cy="82.3" r=".51"/>
<circle cx="195.7" cy="59.5" r=".51"/>
<circle cx="218.5" cy="39.2" r=".51"/>
<circle cx="218.5" cy="148.4" r=".51"/>
<circle cx="127.1" cy="84.9" r=".51"/>
<circle cx="129.6" cy="84.9" r=".51"/>
<circle cx="132.2" cy="84.9" r=".51"/>
<circle cx="134.7" cy="84.9" r=".51"/>
<circle cx="137.2" cy="84.9" r=".51"/>
<circle cx="142.3" cy="196.6" r=".51"/>
<circle cx="53.4" cy="90" r=".51"/>
<circle cx="58.5" cy="87.4" r=".51"/>
<circle cx="231.2" cy="26.5" r=".51"/>
<circle cx="33.1" cy="62" r=".51"/>
<circle cx="56" cy="69.7" r=".51"/>
<circle cx="56" cy="74.7" r=".51"/>
<circle cx="188" cy="163.6" r=".51"/>
<circle cx="188" cy="158.5" r=".51"/>
<circle cx="188" cy="206.8" r=".51"/>
<circle cx="188" cy="201.7" r=".51"/>
<circle cx="231.2" cy="143.3" r=".51"/>
<circle cx="231.2" cy="148.4" r=".51"/>
<circle cx="205.8" cy="26.5" r=".51"/>
<circle cx="195.7" cy="34.1" r=".51"/>
<circle cx="188" cy="44.3" r=".51"/>
<circle cx="241.4" cy="161.1" r=".51"/>
<circle cx="241.4" cy="171.2" r=".51"/>
<circle cx="241.4" cy="204.2" r=".51"/>
<circle cx="241.4" cy="214.4" r=".51"/>
<circle cx="216" cy="163.6" r=".51"/>
<circle cx="216" cy="171.2" r=".51"/>
<circle cx="200.7" cy="158.5" r=".51"/>
<circle cx="200.7" cy="163.6" r=".51"/>
<circle cx="216" cy="206.8" r=".51"/>
<circle cx="216" cy="214.4" r=".51"/>
<circle cx="200.7" cy="201.7" r=".51"/>
<circle cx="200.7" cy="206.8" r=".51"/>
<circle cx="185.5" cy="26.5" r=".51"/>
<circle cx="127.1" cy="64.6" r=".51"/>
<circle cx="129.6" cy="62" r=".51"/>
<circle cx="132.2" cy="59.5" r=".51"/>
<circle cx="124.5" cy="69.7" r=".51"/>
<circle cx="139.8" cy="51.9" r=".51"/>
<circle cx="137.2" cy="54.4" r=".51"/>
<circle cx="134.7" cy="57" r=".51"/>
<circle cx="127.1" cy="183.9" r=".51"/>
<circle cx="142.3" cy="183.9" r=".51"/>
<circle cx="30.6" cy="209.3" r=".51"/>
</g>
<g font-size="5.4" fill="#008000">
<text x="195.7" y="11.2">5V supply</text>
<text x="73.8" y="44.3">ATmega8</text>
<text x="201.2" y="81.1">Connectors</text>
<text x="68.7" y="130.6">CSR8645</text>
<text x="205.8" y="130.6">OPA2134</text>
</g>
<g font-size="3.6" fill="#008000">
<text x="175.3" y="183.9">Left channel</text>
<text x="175.3" y="224.6">Right channel</text>
</g>
<g font-size="3.1" fill="#505050">
<text x="266.8" y="126.9">R21; R22; R25: 33k</text>
<text x="266.8" y="130.2">C11; C12: 1uF</text>
<text x="266.8" y="133.5">C18: 22nF</text>
<text x="266.8" y="136.7">Gain: -1</text>
<text x="266.8" y="140">FC1: 4,82Hz</text>
<text x="266.8" y="143.3">FC2: 220kHz</text>
</g>
<g font-size="2.7" fill="#505050">
<text x="124.6" y="46.8">Note: 5V to 1.8V logic conversion</text>
<text x="158.3" y="61.4">3.3k</text>
<text x="160.6" y="79.2">1.5k</text>
<text x="241.4" y="129.9">Note: Differential</text>
<text x="241.4" y="132.8">to single-ended</text>
<text x="241.4" y="135.7">conversion</text>
<text x="7.7" y="183.9" transform="rotate(-90 7.7 183.9)">CSR Programming</text>
</g>
<g font-size="2.7" fill="#008000">
<text x="187.9" y="89.4">External IDC</text>
<text x="226.7" y="89.4">AVR Programming</text>
</g>
<g font-size="2.5" fill="#505050">
<text x="203.3" y="21.4" transform="rotate(-90 203.3 21.4)">+12V</text>
<text x="210.9" y="23.3">7805DT</text>
<text x="210.9" y="20.8">IC1</text>
<text x="233.8" y="21.4" transform="rotate(-90 233.8 21.4)">+5V</text>
<text x="193.6" y="24.4">Q1</text>
<text x="187.8" y="32.6">10k</text>
<text x="188.7" y="37.4">R1</text>
<text x="199.3" y="36.2">4.7uF</text>
<text x="207" y="36.2">C13</text>
<text x="224.7" y="36.2">4.7uF</text>
<text x="232.4" y="36.2">C10</text>
<text x="40.7" y="44.3" transform="rotate(-90 40.7 44.3)">+5V</text>
<text x="48.1" y="45.3">10k</text>
<text x="200" y="44.7" transform="rotate(-90 200 44.7)">T1</text>
<text x="216" y="46.8">GND</text>
<text x="49" y="50.1">R3</text>
<text x="151.7" y="52.6">R13</text>
<text x="55.2" y="60" transform="rotate(-90 55.2 60)">GND</text>
<text x="151.9" y="55.1">R11</text>
<text x="153.1" y="57.7">R9</text>
<text x="186.5" y="55.7" transform="rotate(-90 186.5 55.7)">R2</text>
<text x="191.3" y="55.7" transform="rotate(-90 191.3 55.7)">10k</text>
<text x="28" y="62" transform="rotate(-90 28 62)">+5V</text>
<text x="153.1" y="60.2">R7</text>
<text x="153.1" y="62.8">R6</text>
<text x="153.1" y="65.3">R5</text>
<text x="27" y="71.8">100nF</text>
<text x="29.6" y="66.7">C1</text>
<text x="39.7" y="71.8">1</text>
<text x="39.7" y="66.7">C2</text>
<text x="41.1" y="71.8">00nF</text>
<text x="48" y="68.1" transform="rotate(-90 48 68.1)">C3</text>
<text x="53.1" y="68.1" transform="rotate(-90 53.1 68.1)">22pF</text>
<text x="57.3" y="68.4" transform="rotate(-90 57.3 68.4)">Q2</text>
<text x="153.1" y="70.4">R4</text>
<text x="193.1" y="67.1">GND</text>
<text x="48" y="78.3" transform="rotate(-90 48 78.3)">C4</text>
<text x="53.1" y="80.8" transform="rotate(-90 53.1 80.8)">22pF</text>
<text x="143.1" y="79.2" transform="rotate(-90 143.1 79.2)">R8</text>
<text x="145.6" y="80.6" transform="rotate(-90 145.6 80.6)">R10</text>
<text x="148.1" y="80.6" transform="rotate(-90 148.1 80.6)">R12</text>
<text x="150.7" y="80.6" transform="rotate(-90 150.7 80.6)">R14</text>
<text x="153.2" y="80.6" transform="rotate(-90 153.2 80.6)">R15</text>
<text x="155.8" y="80.6" transform="rotate(-90 155.8 80.6)">R16</text>
<text x="158.3" y="80.6" transform="rotate(-90 158.3 80.6)">R17</text>
<text x="35.7" y="90">GND</text>
<text x="49.9" y="94.7">C5</text>
<text x="59.8" y="94.7">C6</text>
<text x="129.6" y="92.5">GND</text>
<text x="191.9" y="94.3">SV1</text>
<text x="232" y="94.3">J1</text>
<text x="47.3" y="99.7">100nF</text>
<text x="58.8" y="99.7">100nF</text>
<text x="50.9" y="107.7">GNDGND</text>
<text x="66.1" y="115.4">IC2</text>
<text x="222.9" y="140.5">C20</text>
<text x="228.7" y="138.2" transform="rotate(-90 228.7 138.2)">+12V</text>
<text x="189.5" y="148">C11_2</text>
<text x="20.4" y="156" transform="rotate(-90 20.4 156)">+5V</text>
<text x="192.3" y="150.5">C11</text>
<text x="216" y="156">GND</text>
<text x="222.6" y="153.1">C14</text>
<text x="233.8" y="153.5">OPA2134UA</text>
<text x="10.3" y="157.8">J3</text>
<text x="205" y="157">R21</text>
<text x="233.8" y="157.9">IC4A</text>
<text x="244.7" y="158.3">33uF</text>
<text x="205" y="162.1">R22</text>
<text x="245.8" y="165.9">C21</text>
<text x="119.1" y="172.2" transform="rotate(-90 119.1 172.2)">C7</text>
<text x="124.2" y="172.2" transform="rotate(-90 124.2 172.2)">100nF</text>
<text x="192.1" y="173.4">C12</text>
<text x="220.3" y="169.7">R25</text>
<text x="32.9" y="177.3">10k</text>
<text x="134.3" y="177.3" transform="rotate(-90 134.3 177.3)">C8</text>
<text x="139.4" y="177.3" transform="rotate(-90 139.4 177.3)">100nF</text>
<text x="189.3" y="175.9">C12_2</text>
<text x="10.3" y="180.6">J2</text>
<text x="20.4" y="181.4">GND</text>
<text x="32.3" y="182.1">R18</text>
<text x="128.7" y="182.4">2.2k</text>
<text x="146.1" y="182.4">R20</text>
<text x="220" y="181">C18</text>
<text x="228.7" y="183.9">GND</text>
<text x="33.1" y="191.5" transform="rotate(-90 33.1 191.5)">+5V</text>
<text x="128.8" y="187.2">R19</text>
<text x="135.1" y="188.6">22pF</text>
<text x="146.1" y="187.2">15nH</text>
<text x="189.3" y="191.2">C15_2</text>
<text x="137.6" y="193.7">C9</text>
<text x="192.1" y="193.7">C15</text>
<text x="223.6" y="196.6">OPA2134UA</text>
<text x="205" y="200.2">R23</text>
<text x="233.8" y="201.1">IC4B</text>
<text x="244.7" y="201.4">33uF</text>
<text x="19.2" y="207.8">R28</text>
<text x="139.8" y="204.2">GND</text>
<text x="205" y="205.2">R24</text>
<text x="245.1" y="208.8">C22</text>
<text x="19.2" y="212.6">3.3k</text>
<text x="220.3" y="212.9">R26</text>
<text x="29.1" y="220.4" transform="rotate(-90 29.1 220.4)">1.5k</text>
<text x="33.9" y="220.3" transform="rotate(-90 33.9 220.3)">R27</text>
<text x="189.3" y="219.1">C16_2</text>
<text x="192.1" y="216.6">C16</text>
<text x="220" y="224.2">C19</text>
<text x="28" y="229.6">GND</text>
<text x="38.2" y="229.6">GND</text>
</g>
<g font-size="2.1" fill="#505050">
<text x="209.4" y="26.1">1</text>
<text x="213.2" y="27.2">VI</text>
<text x="220.7" y="27.2">VO</text>
<text x="226.5" y="26.1">2</text>
<text x="216.5" y="30.8">GND</text>
<text x="218.2" y="33.1" transform="rotate(-90 218.2 33.1)">3</text>
<text x="61.4" y="51.5">29</text>
<text x="68.5" y="52.6">PC6(/RESET)</text>
<text x="90.6" y="52.6">PC0(ADC0)</text>
<text x="106.6" y="51.5">23</text>
<text x="61.4" y="56.6">21</text>
<text x="61.4" y="59.1">20</text>
<text x="68.5" y="57.7">GND</text>
<text x="90.6" y="57.7">PC2(ADC2)</text>
<text x="90.6" y="55.2">PC1(ADC1)</text>
<text x="106.6" y="59.1">26</text>
<text x="106.6" y="56.6">25</text>
<text x="106.6" y="54.1">24</text>
<text x="61.4" y="61.7">18</text>
<text x="68.5" y="60.3">AREF</text>
<text x="68.5" y="62.8">AVCC</text>
<text x="85.6" y="62.8">PC4(ADC4/SDA)</text>
<text x="85.9" y="65.3">PC5(ADC5/SCL)</text>
<text x="90.6" y="60.3">PC3(ADC3)</text>
<text x="106.6" y="64.2">28</text>
<text x="106.6" y="61.7">27</text>
<text x="62.6" y="69.3">7</text>
<text x="68.5" y="70.4">PB6(XTAL1/TOSC1)</text>
<text x="96.2" y="70.4">ADC7</text>
<text x="96.2" y="67.9">ADC6</text>
<text x="106.6" y="69.3">22</text>
<text x="106.6" y="66.8">19</text>
<text x="62.6" y="74.4">8</text>
<text x="68.5" y="75.5">PB7(XTAL2/TOSC2)</text>
<text x="91.8" y="75.5">PD0(RXD)</text>
<text x="106.6" y="76.9">31</text>
<text x="106.6" y="74.4">30</text>
<text x="62.6" y="82">3</text>
<text x="68.5" y="83.1">GND</text>
<text x="91.7" y="83.1">PD3(INT1)</text>
<text x="91.7" y="80.6">PD2(INT0)</text>
<text x="92" y="78">PD1(TXD)</text>
<text x="106.6" y="82">1</text>
<text x="106.6" y="79.5">32</text>
<text x="62.6" y="84.5">5</text>
<text x="62.6" y="87.1">4</text>
<text x="62.6" y="89.6">6</text>
<text x="68.5" y="85.6">GND</text>
<text x="68.5" y="88.2">VCC</text>
<text x="88.8" y="85.6">PD4(XCK/T0)</text>
<text x="93.8" y="88.2">PD5(T1)</text>
<text x="106.6" y="89.6">10</text>
<text x="106.6" y="87.1">9</text>
<text x="106.6" y="84.5">2</text>
<text x="68.5" y="90.7">VCC</text>
<text x="91.6" y="93.3">PD7(AIN1)</text>
<text x="91.6" y="90.7">PD6(AIN0)</text>
<text x="106.6" y="92.1">11</text>
<text x="90.6" y="100.9">PB1(OC1A)</text>
<text x="92.9" y="98.3">PB0(ICP)</text>
<text x="106.6" y="99.8">13</text>
<text x="106.6" y="97.2">12</text>
<text x="188.4" y="99.8">12</text>
<text x="188.4" y="97.2">14</text>
<text x="200.5" y="99.8">11</text>
<text x="200.5" y="97.2">13</text>
<text x="232.8" y="97.2">1</text>
<text x="232.8" y="99.8">3</text>
<text x="241.2" y="97.2">2</text>
<text x="241.2" y="99.8">4</text>
<text x="86" y="106">PB3(MOSI/OC2)</text>
<text x="87.2" y="103.4">PB2(SS/OC1B)</text>
<text x="106.6" y="107.4">16</text>
<text x="106.6" y="104.8">15</text>
<text x="106.6" y="102.3">14</text>
<text x="188.4" y="102.3">10</text>
<text x="189.6" y="107.4">6</text>
<text x="189.6" y="104.8">8</text>
<text x="200.5" y="107.4">5</text>
<text x="200.5" y="104.8">7</text>
<text x="200.5" y="102.3">9</text>
<text x="232.8" y="102.3">5</text>
<text x="241.2" y="102.3">6</text>
<text x="91" y="108.5">PB4(MISO)</text>
<text x="92.1" y="111">PB5(SCK)</text>
<text x="106.6" y="109.9">17</text>
<text x="189.6" y="112.5">2</text>
<text x="189.6" y="109.9">4</text>
<text x="200.5" y="112.5">1</text>
<text x="200.5" y="109.9">3</text>
<text x="50.7" y="139">LED2</text>
<text x="99.6" y="139">RFOUT</text>
<text x="50.7" y="144.1">LED1</text>
<text x="50.7" y="149.1">LED0</text>
<text x="96.4" y="149.1">SPK_L_N1</text>
<text x="96.6" y="144.1">SPK_L_P1</text>
<text x="50.7" y="154.2">AIO0</text>
<text x="96.2" y="154.2">SPK_R_P1</text>
<text x="17.7" y="160.7">6</text>
<text x="50.7" y="159.3">SPI_MISO/PIO3</text>
<text x="96.1" y="159.3">SPK_R_N1</text>
<text x="224.6" y="158.2">3</text>
<text x="230.9" y="156.2" transform="rotate(-90 230.9 156.2)">8</text>
<text x="236.7" y="160.7">1</text>
<text x="17.7" y="165.8">4</text>
<text x="17.7" y="163.3">5</text>
<text x="50.7" y="164.4">SPI_CSB/PIO4</text>
<text x="99.1" y="164.4">MIC_BP</text>
<text x="224.6" y="163.3">2</text>
<text x="230.9" y="167.1" transform="rotate(-90 230.9 167.1)">4</text>
<text x="17.7" y="173.4">1</text>
<text x="17.7" y="170.9">2</text>
<text x="17.7" y="168.3">3</text>
<text x="50.7" y="169.5">SPI_CLK/PIO5</text>
<text x="98.9" y="169.5">MIC_BN</text>
<text x="50.7" y="174.5">SPI_MOSI/PIO2</text>
<text x="50.7" y="179.6">SPI_PCM</text>
<text x="98.9" y="179.6">MIC_AN</text>
<text x="99.1" y="174.5">MIC_AP</text>
<text x="17.7" y="183.6">2</text>
<text x="50.7" y="184.7">UART_TX/PIO1</text>
<text x="97.1" y="184.7">MIC_BIAS</text>
<text x="17.7" y="186.1">1</text>
<text x="50.7" y="189.8">UART_RX/PIO0</text>
<text x="100.9" y="189.8">PIO21</text>
<text x="50.7" y="194.8">VBUS</text>
<text x="100.9" y="194.8">PIO20</text>
<text x="50.7" y="199.9">RST#</text>
<text x="100.9" y="199.9">PIO19</text>
<text x="224.6" y="201.3">5</text>
<text x="236.7" y="203.9">7</text>
<text x="50.7" y="205">BAT</text>
<text x="100.9" y="205">PIO18</text>
<text x="224.6" y="206.4">6</text>
<text x="50.7" y="210.1">POWER_EN</text>
<text x="50.7" y="215.2">VBUS_1.8V</text>
<text x="90.3" y="210.1">PIO8/UART_RTS</text>
<text x="102.1" y="215.2">PIO7</text>
<text x="50.7" y="220.2">GND</text>
<text x="102.1" y="220.2">PIO6</text>
<text x="59.3" y="222.2" transform="rotate(-90 59.3 222.2)">CHG_EXT</text>
<text x="64.4" y="222.2" transform="rotate(-90 64.4 222.2)">BAT_SENSE</text>
<text x="69.4" y="222.2" transform="rotate(-90 69.4 222.2)">PIO10/QSPI_FLASH_CLK</text>
<text x="74.5" y="222.2" transform="rotate(-90 74.5 222.2)">PIO11/QSPI_IO_0</text>
<text x="79.6" y="222.2" transform="rotate(-90 79.6 222.2)">PIO12/QSPI_FLASH_CS</text>
<text x="84.7" y="222.2" transform="rotate(-90 84.7 222.2)">PIO13/QSPI_IO_1</text>
<text x="89.8" y="222.2" transform="rotate(-90 89.8 222.2)">USB_N</text>
<text x="94.8" y="222.2" transform="rotate(-90 94.8 222.2)">USB_P</text>
<text x="99.9" y="222.2" transform="rotate(-90 99.9 222.2)">PIO9/UART_CTS</text>
</g>
<g font-size="1.8" fill="#505050">
<text x="186.1" y="20.1" transform="rotate(-90 186.1 20.1)">+12V_IN</text>
<text x="176.6" y="44.9">+12V_EN</text>
<text x="51.1" y="52.5">RST</text>
<text x="143.6" y="52.5">PIO8</text>
<text x="143.6" y="55">PIO7</text>
<text x="143.6" y="57.6">PIO6</text>
<text x="143.6" y="65.2">PIO21</text>
<text x="143.6" y="62.7">PIO20</text>
<text x="143.6" y="60.1">PIO19</text>
<text x="143.6" y="70.3">PIO18</text>
<text x="113.1" y="80.4">INT0</text>
<text x="113.1" y="83">EN</text>
<text x="46.4" y="88.1">+5V</text>
<text x="113.1" y="85.5">IN1</text>
<text x="46.4" y="90.6">+5V</text>
<text x="176.6" y="100.8">+12V_EN</text>
<text x="177.3" y="98.2">+12V_IN</text>
<text x="207.1" y="98.2">GND</text>
<text x="207.1" y="100.8">INT0</text>
<text x="217.8" y="98.2">MISO</text>
<text x="218.7" y="100.8">SCK</text>
<text x="252.8" y="98.2">+5V</text>
<text x="252.8" y="100.8">MOSI</text>
<text x="113.1" y="105.8">MOSI</text>
<text x="180.6" y="105.8">SCK</text>
<text x="207.1" y="105.8">GND</text>
<text x="207.1" y="103.3">IN1</text>
<text x="218.8" y="103.3">RST</text>
<text x="252.8" y="103.3">GND</text>
<text x="113.1" y="108.4">MISO</text>
<text x="113.1" y="110.9">SCK</text>
<text x="178.5" y="113.5">L_OUT</text>
<text x="179.7" y="108.4">MOSI</text>
<text x="207.1" y="110.9">GND</text>
<text x="207.1" y="113.5">R_OUT</text>
<text x="207.1" y="108.4">MIC</text>
<text x="118.2" y="143.9">SPK_LP</text>
<text x="118.2" y="149">SPK_LN</text>
<text x="118.2" y="154.1">SPK_RP</text>
<text x="118.2" y="159.2">SPK_RN</text>
<text x="177.4" y="159.2">SPK_LN</text>
<text x="255.3" y="161.7">L_OUT</text>
<text x="177.5" y="164.2">SPK_LP</text>
<text x="158.8" y="184.6">MIC</text>
<text x="24.2" y="187.1">+1.8V</text>
<text x="118.2" y="189.6">PIO21</text>
<text x="118.2" y="194.7">PIO20</text>
<text x="158.8" y="197.3">GND</text>
<text x="118.2" y="199.8">PIO19</text>
<text x="177.1" y="202.3">SPK_RN</text>
<text x="11.6" y="210">EN</text>
<text x="118.2" y="204.9">PIO18</text>
<text x="118.2" y="210">PIO8</text>
<text x="177.2" y="207.4">SPK_RP</text>
<text x="255.3" y="204.9">R_OUT</text>
<text x="34.8" y="215">+1.8V</text>
<text x="118.2" y="215">PIO7</text>
<text x="118.2" y="220.1">PIO6</text>
</g>
<g font-size="1.8" fill="#800000">
<text x="205.2" y="31.2" transform="rotate(-90 205.2 31.2)">+</text>
<text x="230.6" y="31.2" transform="rotate(-90 230.6 31.2)">+</text>
<text x="224.4" y="99.6">SCK</text>
<text x="224.4" y="96.8">MISO</text>
<text x="245.2" y="99.5">MOSI</text>
<text x="245.2" y="97.1">+5</text>
<text x="224.4" y="102.2">RESET</text>
<text x="245.2" y="102.2">GND</text>
<text x="226.5" y="142.7">+</text>
<text x="245" y="162.9">+</text>
<text x="245" y="206.1">+</text>
</g>
</svg>
